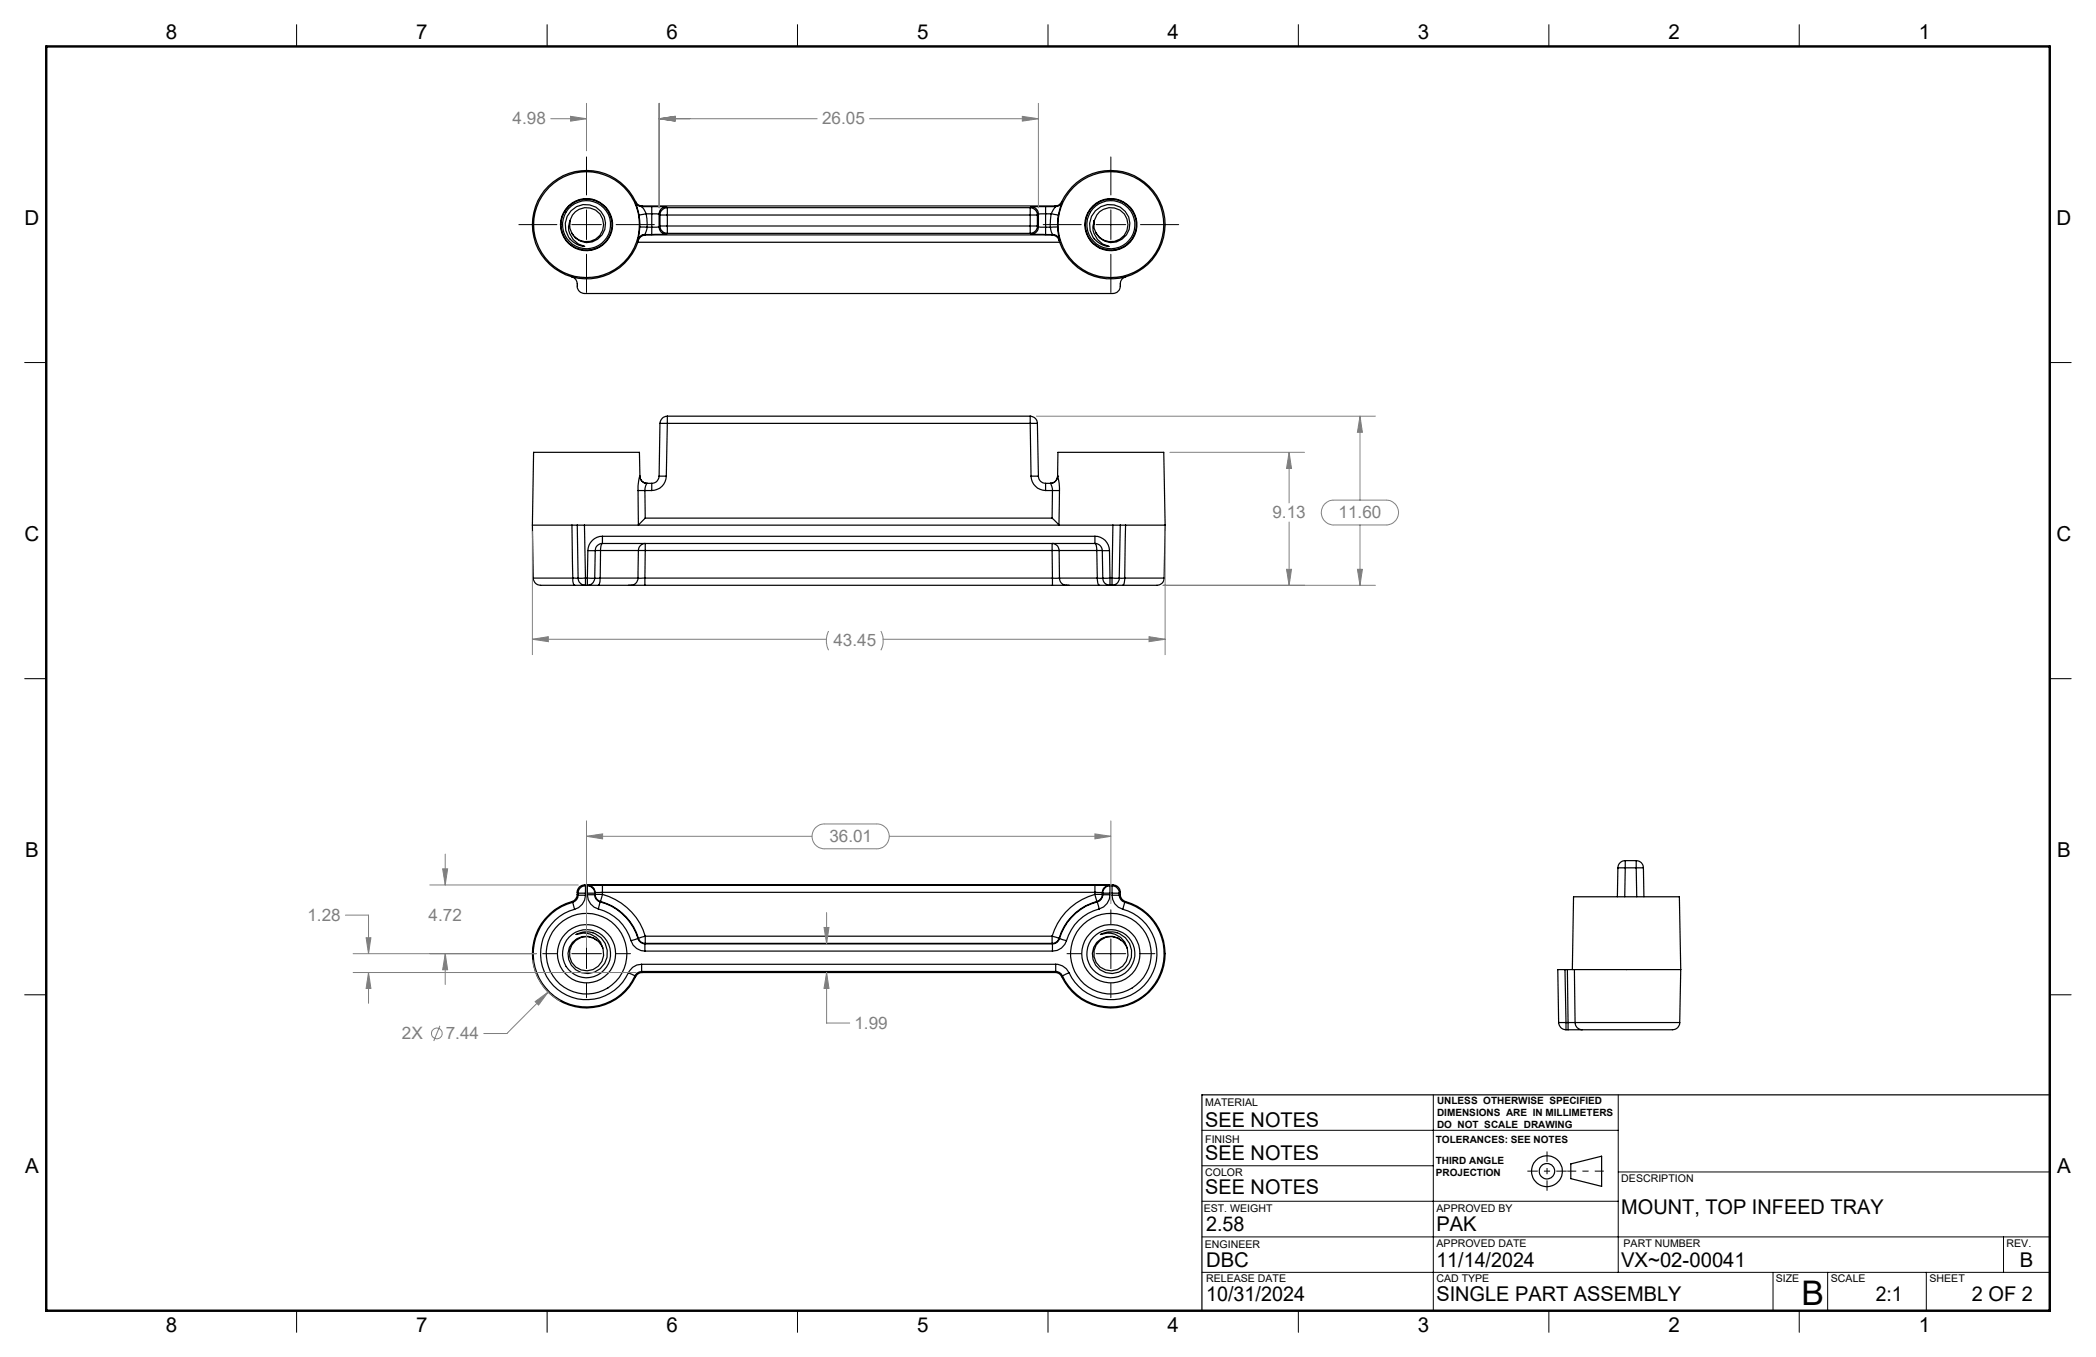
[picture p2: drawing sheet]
<svg xmlns="http://www.w3.org/2000/svg" width="432mm" height="279mm" viewBox="0 0 432 279" stroke-linecap="round" stroke-linejoin="round" font-family="sans-serif">
<g fill="none" stroke="#000" stroke-width=".25">
<path d="M117.4 45.4a3.5 3.5 0 0 1 4.8-2.4 3.5 3.5 0 0 1 1.5 5.2 3.5 3.5 0 0 1-5.3 .5M117.4 45.4v.8M117.7 43.4a4 4 0 0 1 5.9-.1 4 4 0 0 1-.5 5.9 3.7 3.7 0 0 1-4.2 .1 3.7 3.7 0 0 1-1.5-3.9 4 4 0 0 0 3 5.3 4.3 4.3 0 0 1-3.3-1.9 4.4 4.4 0 0 1 .6-5.4zM117.8 47.9l.4 .6M117.8 57a1.86 1.86 0 0 1 1.1 2.2l.7 1 .8 .2h108.9a1.63 1.63 0 0 0 1.5-1.9 1.44 1.44 0 0 1 1.1-1.5M130.9 41.7l.8 2.6M130.9 41.7a1.46 1.46 0 0 0 1.3 .8M131 41.5a11.2 11.2 0 0 0-18.7-2.5 11.2 11.2 0 0 0 5.5 18M131 41.5l-.1 .2M131 41.5a1.44 1.44 0 0 0 1.3 .9M131.4 49.9a11.2 11.2 0 0 1-13.6 7.1M131.4 49.9h86.9"/>
<path d="M131.4 49.4l.1 .1M131.5 49.5l-.1 .4M131.7 44.3l.1 2.4M131.8 46.7l-.4 2.7M131.8 46.7l1.5 .1M132.2 42.5l.9 1.5M132.2 42.5h2.1M132.3 42.4l-.1 .1M132.3 42.4h85.1M132.9 48.3v.1M132.9 48.3a1.4 1.4 0 0 0-1.5 1.1M132.9 48.3h1.4"/>
<path d="M132.9 48.4a1.62 1.62 0 0 0-1.4 1.1M132.9 48.4h83.8M133.1 44l-1.4 .3M133.1 44l.2 2.8M133.1 44h1.2M133.3 46.8l-.4 1.5M133.3 46.8h1M134.3 42.5l3 .1M134.3 44l1.5 .1M134.3 42.5v1.5M134.3 46.8v1.5M134.3 44v2.8"/>
<path d="M135.8 46.7a1.45 1.45 0 0 0 1.5 1.5M135.8 46.7l-1.5 .1M135.8 44.1l.2 .2M135.8 44.1v2.6M136 44.3h1.5M136 46.5a1.57 1.57 0 0 0 1.5 1.5M136 46.5h1.5M136 44.3v2.2M136 46.5l-.2 .2M137.3 48.2l-3 .1M137.3 42.6a1.45 1.45 0 0 0-1.5 1.5M137.3 42.6l.2 .2"/>
<path d="M137.5 42.8v1.5M137.5 46.5v1.5M137.5 42.8a1.57 1.57 0 0 0-1.5 1.5M137.5 42.8h74.7M137.5 44.3h74.7M137.5 44.3v2.2M137.5 46.5h74.7M137.5 48h74.7M137.5 48l-.2 .2M212.2 42.8v1.5M212.2 46.5v1.5M212.2 44.3h1.5"/>
<path d="M212.2 42.8a1.51 1.51 0 0 1 1.5 1.5M212.2 46.5h1.5M212.2 44.3v2.2M212.2 48l.2 .2M212.4 48.2l3 .1M212.4 42.6a1.51 1.51 0 0 1 1.5 1.5M212.4 42.6l-.2 .2M213.7 46.5a1.51 1.51 0 0 1-1.5 1.5M213.7 44.3v2.2M213.7 46.5l.2 .2M213.9 46.7a1.51 1.51 0 0 1-1.5 1.5M213.9 46.7l1.5 .1"/>
<path d="M213.9 44.1l-.2 .2M213.9 44.1v2.6M215.4 42.5l-3 .1M215.4 42.5v1.5M215.4 44l-1.5 .1M215.4 46.8v1.5M215.4 42.5h2.1M215.4 48.3h1.4M215.4 44v2.8M215.4 44h1.2M215.4 46.8h1M216.4 46.8l.4 1.5"/>
<path d="M216.6 44l1.5 .3M216.6 44l-.2 2.8M216.7 48.4a1.52 1.52 0 0 1 1.5 1.1M216.8 48.3l-.1 .1M216.8 48.3a1.44 1.44 0 0 1 1.5 1.1M217.4 42.4l.1 .1M217.5 42.5l-.9 1.5M217.9 46.7l.4 2.7M217.9 46.7l-1.5 .1M218.1 44.3l-.2 2.4M218.2 49.5l.1 .4M218.3 49.4l-.1 .1"/>
<path d="M218.3 49.9a11.2 11.2 0 0 0 13.6 7.1M218.7 41.5a11.2 11.2 0 0 1 18.6-2.5 11.2 11.2 0 0 1-5.4 18M218.7 41.5l.1 .2M218.7 41.5a1.37 1.37 0 0 1-1.3 .9M218.8 41.7l-.7 2.6M218.8 41.7a1.57 1.57 0 0 1-1.3 .8M225.4 45.4a3.5 3.5 0 0 1 4.9-2.4 3.5 3.5 0 0 1 1.4 5.3 3.5 3.5 0 0 1-5.4 .4M225.4 45.4v.8M225.7 43.4a4 4 0 0 1 5.9-.1 4 4 0 0 1-.5 5.9 3.7 3.7 0 0 1-4.1 .1 3.7 3.7 0 0 1-1.6-3.9 4 4 0 0 0 3.1 5.3 4.3 4.3 0 0 1-3.4-1.9 4.4 4.4 0 0 1 .6-5.4zM225.8 47.9l.4 .6M131.8 98l-.4 2v1M131.8 98a1.51 1.51 0 0 0 1.5 1.5"/>
<path d="M131.8 98h.1M131.8 98a1.45 1.45 0 0 0 1.5 1.5M131.8 98l-.1-4.9h-21.8l-.2 15M133.3 99.5l-.3 .6-.1 .9M133.3 99.5h1M134.3 99.5v1.5M135.8 98a1.51 1.51 0 0 1-1.5 1.5M135.8 98h1.5M136 87.2h1.5M136 87.2l-.2 10.8M137.3 98a3 3 0 0 1-3 3M137.5 85.7v1.5"/>
<path d="M137.5 85.7a1.57 1.57 0 0 0-1.5 1.5M137.5 87.2l-.2 10.8M137.5 87.2h74.7M137.5 85.7h74.7M212.2 87.2h1.5M212.2 85.7v1.5M212.2 85.7a1.51 1.51 0 0 1 1.5 1.5M212.2 87.2l.2 10.8M212.4 98a3.1 3.1 0 0 0 3 3M212.4 98h1.5M213.7 87.2l.2 10.8M213.9 98a1.45 1.45 0 0 0 1.5 1.5"/>
<path d="M215.4 99.5v1.5M215.4 99.5h1M216.4 99.5l.3 .7 .1 .8M217.9 98a1.51 1.51 0 0 1-1.5 1.5M217.9 98v-4.9h21.8l.3 15M217.9 98l.3 1.4 .1 1.6M217.9 98h.1M109.7 108.1h8.1M109.7 108.1l.2 10.9M109.9 119a1.61 1.61 0 0 0 2 1.5h6.5M109.9 119h8.1M117.8 108.1l.2 10.9"/>
<path d="M117.8 108.1h1.1M118 119h1.1M118 119a1.63 1.63 0 0 0 .4 1.5M118.9 108.1h1.5M118.9 108.1l.2 10.9M119.1 119h1.5M119.1 119a1.51 1.51 0 0 0 1.5 1.5M120.4 108.1l.2 10.9M120.4 108.1h108.9M120.6 119v1.5M120.6 119h.4M121 119h1.5"/>
<path d="M121 119v1.5M121.1 113.3h1.5M121.1 113.3l-.1 5.7M122.5 119a1.51 1.51 0 0 1-1.5 1.5M122.5 119h1.1M122.6 113.3h1.1M122.6 113.3l-.1 5.7M123.6 119v.9l-.3 .6M123.6 119h7.8M123.7 113.3h7.8M123.7 113.3l-.1 5.7M124.1 110.4a3 3 0 0 0-3 2.9"/>
<path d="M124.1 110.4v1.5M124.1 111.9a1.45 1.45 0 0 0-1.5 1.4M124.1 111.9a1.61 1.61 0 0 0-.4 1.4M124.1 110.4h101.5M124.1 111.9h101.5M131.4 101l.1 7.1 1.4-1.4M131.4 119a1.51 1.51 0 0 1-1.4 1.5M131.4 101h1.5M131.4 119h1.5M131.5 113.3a1.45 1.45 0 0 1 1.4-1.4v1.4M131.5 113.3l-.1 5.7M131.5 113.3h1.4"/>
<path d="M132.9 101v5.7M132.9 119v1.5M132.9 119h83.9M132.9 101h1.4M132.9 113.3h83.8M132.9 106.7h83.8M132.9 113.3v5.7M215.4 101h1.4M216.7 113.3v-1.3a1.07 1.07 0 0 1 1.4 .8l.1 .5M216.7 113.3h1.5M216.7 113.3l.1 5.7M216.8 101l-.1 5.7"/>
<path d="M216.8 101h1.5M216.8 119h1.5M216.8 119v1.5M218.2 113.3h7.8M218.2 113.3l.1 5.7M218.3 101l-.1 7.1-1.5-1.4M218.3 119h7.8M218.3 119a1.45 1.45 0 0 0 1.4 1.5M225.6 110.4a2.95 2.95 0 0 1 3 2.9M225.6 110.4v1.5M225.6 111.9a1.51 1.51 0 0 1 1.5 1.4M225.6 111.9a1.61 1.61 0 0 1 .4 1.4"/>
<path d="M226 113.3h1.1M226 113.3l.1 5.7M226.1 119h1.1M226.1 119a1.63 1.63 0 0 0 .3 1.5M227.1 113.3h1.5M227.1 113.3l.1 5.7M227.2 119h1.5M227.2 119a1.45 1.45 0 0 0 1.5 1.5M228.6 113.3l.1 5.7M228.7 119v1.5M228.7 119h.4M229.1 119h1.5"/>
<path d="M229.1 119v1.5M229.3 108.1h1.5M229.3 108.1l-.2 10.9M230.6 119a1.45 1.45 0 0 1-1.5 1.5M230.6 119h1.1M230.8 108.1h1.1M230.8 108.1l-.2 10.9M231.7 119a1.63 1.63 0 0 1-.4 1.5M231.7 119h8.1M231.9 108.1l-.2 10.9M231.9 108.1h8.1M239.8 119a1.61 1.61 0 0 1-2 1.5h-6.5"/>
<path d="M240 108.1l-.2 10.9M118.4 120.5h2.2M120.6 120.5h.4M121 120.5h2.3M123.3 120.5h6.7M129.5 120.5h.4M130 120.5h2.9M132.9 120.5h83.9M216.8 120.5h2.9M219.7 120.5h6.7M219.8 120.5h.4M226.4 120.5h2.3"/>
<path d="M228.7 120.5h.4M229.1 120.5h2.2M333.3 178.7h1.5M333.3 178.7l-.1 5.9M334.8 177.2v1.5M334.8 177.2a1.51 1.51 0 0 0-1.5 1.5M334.8 178.7h2.3M334.8 177.2h2.3M334.8 178.7l-.1 5.9M337.1 178.7h1.5M337.1 177.2v1.5M337.1 177.2a1.45 1.45 0 0 1 1.5 1.5"/>
<path d="M337.1 178.7l.1 5.9M338.6 178.7l.1 5.9M117.8 185.6a11.2 11.2 0 0 0-5.5 18 11.2 11.2 0 0 0 18.7-2.5M117.8 185.6l.2 .2M118 185.8a11 11 0 0 0-5.5 17.6 11 11 0 0 0 18.3-2.5M118 185.8l.4 1.4M118.4 187.2a9.5 9.5 0 0 0-4.8 15.3 9.5 9.5 0 0 0 15.9-2.2M118.7 192.4a4.4 4.4 0 0 1 3.9-.2 4.2 4.2 0 0 1 2.1 5.9 4.2 4.2 0 0 1-6.1 1.6 3.8 3.8 0 0 1-.3-6.1 3.8 3.8 0 0 1 5.9 1.6 4 4 0 0 0-5.5-2.8zM118.9 184.2a1.58 1.58 0 0 1-1.1 1.4M118.9 183.7l.2 .2M118.9 184.2l.2 .1M118.9 183.7v.5"/>
<path d="M119.1 184.3a1.52 1.52 0 0 1-1.1 1.5M119.1 184.3h1.5M119.1 183.9h1.5M119.1 183.9v.4M120.4 182.2a1.45 1.45 0 0 0-1.5 1.5M120.4 182.2l.2 .2M120.4 182.2h108.9M120.6 184.3a3 3 0 0 1-2.2 2.9M120.6 182.4a1.51 1.51 0 0 0-1.5 1.5M120.6 182.4v1.5M120.6 183.9v.4M120.6 183.9h.4"/>
<path d="M120.6 182.4h.4M121 184.2a3 3 0 0 0 2.3 2.9M121 184.2h1.5M121 182.4v1.5M121 182.4a1.57 1.57 0 0 1 1.5 1.5M121 183.9h1.5M121 183.9v.3M121.1 182.3a1.57 1.57 0 0 1 1.5 1.5M121.1 182.3l-.1 .1M122 193.1a3.5 3.5 0 0 0-4.6 3 3.5 3.5 0 0 0 3.9 3.8 3.5 3.5 0 0 0 2.9-4.7M122.2 193.1l.7 .4M122.5 184.2a1.5 1.5 0 0 0 1.1 1.5"/>
<path d="M122.5 183.9v.3M122.6 184.1a1.42 1.42 0 0 0 1.1 1.5M122.6 184.1h1.5M122.6 183.8l-.1 .1M122.6 184.1l-.1 .1M122.6 183.8v.3M123.3 187.1a9.4 9.4 0 0 1 6.7 6.6M123.6 185.7a11.1 11.1 0 0 1 7.8 7.6M123.6 185.7l-.3 1.4M123.7 185.6a11.3 11.3 0 0 1 7.8 7.6M123.7 185.6l-.1 .1M124.1 182.2l-3 .1"/>
<path d="M124.1 184.1a12.7 12.7 0 0 1 8.8 8.7M124.1 182.2v1.5M124.1 184.1l-.4 1.5M124.1 183.7l-1.5 .1M124.1 182.2h101.5M124.1 183.7v.4M124.1 183.7h101.5M130 193.7a2.97 2.97 0 0 0 2.9 2.1M131.4 193.3l-1.4 .4M131.4 193.3a1.49 1.49 0 0 0 1.5 1M131.5 193.2l-.1 .1M131.5 193.2a1.43 1.43 0 0 0 1.4 1"/>
<path d="M132.2 198.5a2.92 2.92 0 0 0-2.7 1.8M132.2 198.5v1.5M132.2 198.5h85.3M132.9 194.3v1.5M132.9 195.8h83.9M132.9 194.3h83.9M132.9 192.8v1.4M132.9 192.8l-1.4 .4M132.9 194.2h83.8M132.9 194.2v.1M132.9 192.8h83.8M216.7 192.8v1.4"/>
<path d="M216.7 192.8l1.5 .4M216.7 194.2l.1 .1M216.8 194.3v1.5M217.5 198.5a3 3 0 0 1 2.7 1.8M217.5 198.5v1.5M218.2 193.2l.1 .1M218.2 193.2a1.52 1.52 0 0 1-1.5 1M218.3 193.3l1.4 .4M218.3 193.3a1.44 1.44 0 0 1-1.5 1M219.7 193.7a2.98 2.98 0 0 1-2.9 2.1M225.6 182.2l3 .1M225.6 184.1a12.7 12.7 0 0 0-8.9 8.7"/>
<path d="M225.6 182.2v1.5M225.6 184.1l.4 1.5M225.6 183.7l1.5 .1M225.6 184.1h1.5M225.6 183.7v.4M226 185.6a11.2 11.2 0 0 0-7.8 7.6M226 185.6l.1 .1M226.1 185.7a11 11 0 0 0-7.8 7.6M226.1 185.7l.3 1.4M226.4 187.1a9.4 9.4 0 0 0-6.7 6.6M226.7 192.4a4.4 4.4 0 0 1 3.9-.2 4.2 4.2 0 0 1 2.1 5.9 4.2 4.2 0 0 1-6.1 1.6 3.8 3.8 0 0 1-.3-6.1 3.8 3.8 0 0 1 5.9 1.6 4 4 0 0 0-5.5-2.8zM227.1 184.1a1.5 1.5 0 0 1-1.1 1.5"/>
<path d="M227.1 183.8l.1 .1M227.1 184.1l.1 .1M227.1 183.8v.3M227.2 184.2a1.58 1.58 0 0 1-1.1 1.5M227.2 184.2h1.5M227.2 183.9h1.5M227.2 183.9v.3M228.6 182.3a1.51 1.51 0 0 0-1.5 1.5M228.6 182.3l.1 .1M228.7 184.2a3.1 3.1 0 0 1-2.3 2.9M228.7 182.4v1.5M228.7 182.4a1.51 1.51 0 0 0-1.5 1.5"/>
<path d="M228.7 183.9h.4M228.7 183.9v.3M228.7 182.4h.4M229.1 184.3a2.96 2.96 0 0 0 2.2 2.9M229.1 184.3h1.5M229.1 182.4v1.5M229.1 183.9h1.5M229.1 182.4a1.51 1.51 0 0 1 1.5 1.5M229.1 183.9v.4M229.3 182.2a1.51 1.51 0 0 1 1.5 1.5M229.3 182.2l-.2 .2M230 193.1a3.5 3.5 0 0 0-4.6 3 3.5 3.5 0 0 0 3.9 3.8 3.5 3.5 0 0 0 2.9-4.7"/>
<path d="M230.3 193.1l.6 .4M230.6 184.3a1.58 1.58 0 0 0 1.1 1.5M230.6 183.9v.4M230.8 184.2a1.52 1.52 0 0 0 1.1 1.4M230.8 183.7l-.2 .2M230.8 184.2l-.2 .1M230.8 183.7v.5M231.3 187.2a9.5 9.5 0 0 1 4.8 15.3 9.5 9.5 0 0 1-15.9-2.2M231.7 185.8l-.4 1.4M231.7 185.8a11 11 0 0 1 5.5 17.7 11 11 0 0 1-18.3-2.6M231.9 185.6a11.2 11.2 0 0 1 5.4 18 11.2 11.2 0 0 1-18.6-2.5M231.9 185.6l-.2 .2"/>
<path d="M322.4 199.6h-1.5l.2 10.9M322.4 199.6l.2 10.9M322.4 199.6h.5M322.9 199.6h1.4M322.9 199.6l.1 10.9M323.9 199.6l.3-15h21.8l.3 15M324.3 199.6h22M324.3 199.6l.2 10.9M346.3 199.6l-.3 10.9M129.5 200.3l1.3 .6M130.8 200.9l.2 .2M132.2 200a1.55 1.55 0 0 0-1.4 .9"/>
<path d="M132.2 200h85.3M132.2 200l.1 .2M132.3 200.2a1.49 1.49 0 0 0-1.3 .9M132.3 200.2h85.1M217.4 200.2a1.4 1.4 0 0 1 1.3 .9M217.5 200a1.52 1.52 0 0 1 1.4 .9M217.5 200l-.1 .2M218.9 200.9l-.2 .2M220.2 200.3l-1.3 .6M321.1 210.5h1.5M321.1 210.5a1.51 1.51 0 0 0 1.5 1.5M322.6 210.5v1.5"/>
<path d="M322.6 210.5h.4M322.6 212h.4M323 210.5h1.5M323 210.5v1.5M323 212h2.9M324.5 210.5a1.45 1.45 0 0 0 1.4 1.5M324.5 210.5h21.5M346 210.5a1.59 1.59 0 0 1-1.9 1.5h-18.2M323.6 239.6l6.4-1.5v6.2l-6.4-1.6zM422.3 225.4h-174.7v44.5"/>
<circle cx="120.8" cy="46.3" r="5.4"/>
<circle cx="120.8" cy="46.3" r="10.9"/>
<circle cx="120.8" cy="46.3" r="5"/>
<circle cx="120.8" cy="46.2" r="5.3"/>
<circle cx="228.8" cy="46.3" r="5.4"/>
<circle cx="228.9" cy="46.3" r="10.9"/>
<circle cx="228.9" cy="46.3" r="5"/>
<circle cx="228.9" cy="46.2" r="5.3"/>
<circle cx="120.8" cy="196.4" r="5"/>
<circle cx="120.8" cy="196.4" r="6"/>
<circle cx="120.8" cy="196.4" r="8.3"/>
<circle cx="228.8" cy="196.4" r="5"/>
<circle cx="228.8" cy="196.4" r="6"/>
<circle cx="228.9" cy="196.4" r="8.3"/>
<circle cx="318.7" cy="241.1" r="3.2"/>
<circle cx="318.7" cy="241.2" r="1.6"/>
</g>
<g fill="none" stroke="#808080" stroke-width=".21">
<path d="M113.5 24.4h7.3M117.5 24l3.3 .4-3.3 .5zM120.8 21.3v9.7M135.8 24.4l3.3-.4v.9zM135.8 21.3v21.5M135.8 24.4h32.5M179.1 24.4h34.8M210.6 24l3.3 .4-3.3 .5zM213.9 21.3v21.5M213.5 85.7h69.9M241 93.1h27.7M265.6 93.1l.5 3.3h-1.1z"/>
<path d="M265.6 93.1v10.4M280.2 85.7l.5 3.3h-1.1zM280.2 85.7v17.3M109.7 109.4v25.4M240 109.4v25.4M265 117.2h1.1l-.5 3.3zM265.6 107.5v13M272.9 103.8a2.57 2.57 0 0 1 1.9-.8h10.7a2.56 2.56 0 0 1 2.6 2.5 2.56 2.56 0 0 1-2.6 2.6h-10.7a2.57 2.57 0 0 1-2.4-1.6 2.57 2.57 0 0 1 .5-2.7zM279.6 117.2h1.1l-.5 3.3zM280.2 108.1v12.4M109.7 131.6l3.3-.5v1zM109.7 131.6h60.6"/>
<path d="M170.7 129.9a4.5 4.5 0 0 0 0 4M181.5 129.9a4.5 4.5 0 0 1 0 4M181.9 131.6h58.1M236.7 131.1l3.3 .5-3.3 .5zM239.6 120.5h43.8M91.2 178.9h1l-.5 3.3zM91.7 175.9v6.3M120.8 172.2l3.3-.5v1zM120.8 169v26.1M120.8 172.2h46.5M168 170.4a2.57 2.57 0 0 1 1.9-.7h10.7a2.56 2.56 0 0 1 2.6 2.5 2.56 2.56 0 0 1-2.6 2.6h-10.7a2.57 2.57 0 0 1-2.4-1.6 2.57 2.57 0 0 1 .5-2.8zM183.2 172.2h45.6"/>
<path d="M225.6 171.7l3.2 .5-3.2 .5zM228.8 169v17.1M71.2 188.4h4.7v8M72.7 196.4h37.8M75.4 193.1h1l-.5 3.3zM88.5 182.2h30.6M91.7 196.4l.5 3.3h-1zM91.7 196.4v6.3M109.7 197.6a11.2 11.2 0 0 0 5.7 8.5M169.8 191h1l-.5 3.2zM170.3 187.9v6.3M72.7 200.2h58.4"/>
<path d="M75.9 200.2l.5 3.3h-1zM75.9 200.2v6.4M90.6 211.2l-1.2 3.1M110.2 206.2l2.7-1.9-2 2.6zM112.9 204.3l-8.5 8.5h-4.7M170.3 200.2l.5 3.3h-1zM170.3 200.2v10.4h4.7"/>
<circle cx="90" cy="212.8" r="1.09"/>
</g>
<path d="M330.4 241.1h-7.5" fill="none" stroke="#000" stroke-width=".21" stroke-dasharray="15.2 1.3 1.3 1.3" stroke-dashoffset="13.4" stroke-linecap="butt"/>
<path d="M318.7 237.1v8.1M314.7 241.1h8.1" fill="none" stroke="#000" stroke-width=".21" stroke-dasharray="15.2 1.3 1.3 1.3" stroke-dashoffset="13.1" stroke-linecap="butt"/>
<g fill="none" stroke="#000" stroke-width=".21">
<path d="M61.1 5.1v4.5M112.7 5.1v4.5M164.3 5.1v4.5M215.9 5.1v4.5M267.5 5.1v4.5M319.1 5.1v4.5M370.7 5.1v4.5M120.8 32.3v7.8M228.8 32.3v7.8M106.9 46.2h7.8M117.8 46.2h6.1M120.8 43.2v6.1"/>
<path d="M120.8 52.4v7.8M126.9 46.2h7.9M214.9 46.2h7.8M225.8 46.2h6.1M228.8 43.2v6.1M228.8 52.4v7.8M234.9 46.2h7.9M5.1 74.6h4.4M422.3 74.6h4.4M5.1 139.7h4.4M422.3 139.7h4.4M111.8 196.4h2.9"/>
<path d="M117.8 196.4h6.1M120.8 187.3v3M120.8 193.3v6.1M126.9 196.4h3M219.8 196.4h2.9M225.8 196.4h6.1M228.8 187.3v3M228.8 193.3v6.1M234.9 196.4h3M5.1 204.8h4.4M120.8 202.5v2.9M228.8 202.5v2.9"/>
<path d="M422.3 204.8h4.4M247.6 232.7h85.8M295.3 225.4v44.5M333.4 225.4v36.6M247.6 254.7h174.7M247.6 247.3h85.8M247.6 240h47.7M333.4 241.3h88.9M412.7 254.7v7.3M61.1 269.9v4.4M112.7 269.9v4.4M164.3 269.9v4.4"/>
<path d="M215.9 269.9v4.4M247.6 262h174.7M267.5 269.9v4.4M319.1 269.9v4.4M365.3 262v7.9M370.7 269.9v4.4M376.5 262v7.9M396.8 262v7.9"/>
</g>
<path d="M9.5 9.6h412.8v260.3h-412.8z" fill="none" stroke="#000" stroke-width=".5"/>
<path d="M236.7 131.1l3.3 .5-3.3 .5zM109.7 131.6l3.3-.5v1zM265 117.2h1.1l-.5 3.3zM265.6 93.1l.5 3.3h-1.1zM280.2 85.7l.5 3.3h-1.1zM279.6 117.2h1.1l-.5 3.3zM225.6 171.7l3.2 .5-3.2 .5zM120.8 172.2l3.3-.5v1zM110.2 206.2l.7 .7 2-2.6zM91.2 178.9h1l-.5 3.3zM91.7 196.4l.5 3.3h-1zM75.4 193.1h1l-.5 3.3zM75.9 200.2l.5 3.3h-1zM169.8 191h1l-.5 3.2zM170.3 200.2l.5 3.3h-1zM117.5 24l3.3 .4-3.3 .5zM135.8 24.4l3.3-.4v.9zM135.8 24.4l3.3-.4v.9zM210.6 24l3.3 .4-3.3 .5z" fill="#808080"/>
<text font-size="7" x="371.2" y="268.7">B</text>
<g font-size="4.2">
<text x="34.1" y="8.1">8</text>
<text x="85.7" y="8.1">7</text>
<text x="137.3" y="8.1">6</text>
<text x="188.9" y="8.1">5</text>
<text x="240.5" y="8.1">4</text>
<text x="292.1" y="8.1">3</text>
<text x="343.7" y="8.1">2</text>
<text x="395.3" y="8.1">1</text>
<text x="5.1" y="46.4">D</text>
<text x="423.7" y="46.4">D</text>
<text x="5.1" y="111.4">C</text>
<text x="423.7" y="111.4">C</text>
<text x="5.2" y="176.5">B</text>
<text x="423.8" y="176.5">B</text>
<text x="248.3" y="232">SEE NOTES</text>
<text x="248.3" y="238.9">SEE NOTES</text>
<text x="5.2" y="241.6">A</text>
<text x="248.3" y="245.9">SEE NOTES</text>
<text x="423.8" y="241.6">A</text>
<text x="334" y="249.9">MOUNT, TOP INFEED TRAY</text>
<text x="248.5" y="253.4">2.58</text>
<text x="295.9" y="253.4">PAK</text>
<text x="248.5" y="260.8">DBC</text>
<text x="295.9" y="260.8">11/14/2024</text>
<text x="334" y="260.8">VX~02-00041</text>
<text x="416.1" y="260.9">B</text>
<text x="248.5" y="267.9">10/31/2024</text>
<text x="295.9" y="267.9">SINGLE PART ASSEMBLY</text>
<text x="386.5" y="267.9">2:1</text>
<text x="406.2" y="267.9">2 OF 2</text>
<text x="34.1" y="274.2">8</text>
<text x="85.7" y="274.2">7</text>
<text x="137.3" y="274.2">6</text>
<text x="188.9" y="274.2">5</text>
<text x="240.5" y="274.2">4</text>
<text x="292.1" y="274.2">3</text>
<text x="343.7" y="274.2">2</text>
<text x="395.3" y="274.2">1</text>
</g>
<g font-size="3.5" fill="#808080">
<text x="105.6" y="25.6">4.98</text>
<text x="169.4" y="25.6">26.05</text>
<text x="262.1" y="106.7">9.13</text>
<text x="275.8" y="106.7">11.60</text>
<text x="171.7" y="133.1">43.45</text>
<text x="170.9" y="173.4">36.01</text>
<text x="63.3" y="189.6">1.28</text>
<text x="88.3" y="189.6">4.72</text>
<text x="82.8" y="213.9">2X</text>
<text x="91.8" y="213.9">7.44</text>
<text x="176" y="211.8">1.99</text>
</g>
<g font-size="2.2">
<text x="248.3" y="227.6">MATERIAL</text>
<text x="248.3" y="235.3">FINISH</text>
<text x="248.3" y="242.1">COLOR</text>
<text x="334" y="243.4">DESCRIPTION</text>
<text x="248" y="249.5">EST. WEIGHT</text>
<text x="296" y="249.5">APPROVED BY</text>
<text x="248.2" y="257">ENGINEER</text>
<text x="296" y="256.8">APPROVED DATE</text>
<text x="334.5" y="256.8">PART NUMBER</text>
<text x="413.4" y="256.8">REV.</text>
<text x="248.5" y="264">RELEASE DATE</text>
<text x="295.9" y="264">CAD TYPE</text>
<text x="365.8" y="264">SIZE</text>
<text x="377.2" y="264">SCALE</text>
<text x="397.5" y="264">SHEET</text>
</g>
<g font-size="2.1">
<text x="296.1" y="227.3">UNLESS OTHERWISE SPECIFIED</text>
<text x="296.1" y="229.8">DIMENSIONS ARE IN MILLIMETERS</text>
<text x="296.1" y="232.3">DO NOT SCALE DRAWING</text>
<text x="295.8" y="235.3">TOLERANCES: SEE NOTES</text>
<text x="295.8" y="239.6">THIRD ANGLE</text>
<text x="295.8" y="242.1">PROJECTION</text>
</g>
</svg>
